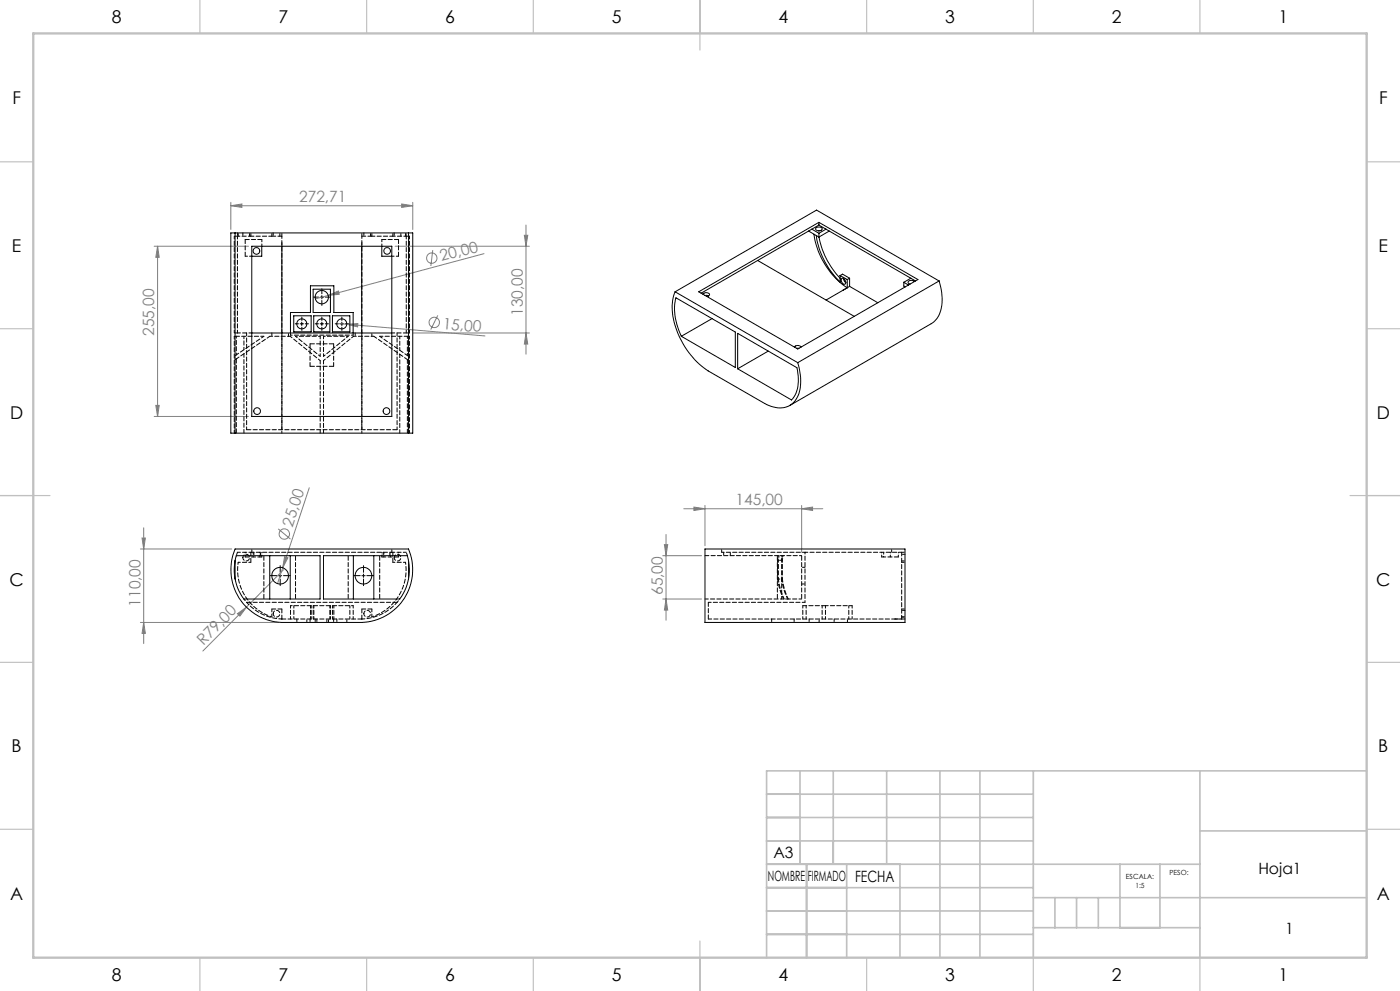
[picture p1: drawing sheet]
<svg xmlns="http://www.w3.org/2000/svg" width="420mm" height="297mm" viewBox="0 0 420 297" stroke-linecap="round" stroke-linejoin="round" font-family="sans-serif">
<g fill="none" stroke="#808080" stroke-width=".3">
<path d="M46.2 73.8h28.3M47.3 73.8l.5 3.3h-1.1zM47.3 73.8v51M69.3 61.7l3.3-.6v1.1zM69.3 60.6v8.2M69.3 61.7h54.5M118.5 73.8h40.3M120.5 61.1l3.3 .6-3.3 .5zM123.8 60.6v8.2M129.8 75l-.5 4.7M145.2 76l-50.6 13.6M157.3 70.5h1l-.5 3.3z"/>
<path d="M157.8 67.4v38.7M98.5 88.5l3-1.3 .3 1zM101 96.9l44.5 3.8M104 97.2l3.4-.2-.1 1zM123.8 99.8h35M131.3 94.5l-2.1 4.3M157.8 99.8l.5 3.3h-1zM46.2 124.8h28.3M46.7 121.5h1.1l-.5 3.3zM43.1 158.2v34.7M83.5 158.5l3.6 3.1M92.8 146.2l-8 24"/>
<path d="M205.1 152.5h41.7M208.2 152l3.3 .5-3.3 .5zM211.5 151.5v12M240.5 152.5l3.3-.5v1zM240.5 151.5v14M42.1 164.5h27.4M42.6 161.3h1l-.5 3.2zM84.8 170.2l-1.5 4.7M85.1 170.7l-24.2 24.4M85.4 166.9l1 .3-1.6 3zM198.8 179.5h11.7M198.8 166.5h11.7"/>
<path d="M199.3 163.2h1l-.5 3.3zM199.8 179.5l.5 3.3h-1zM199.8 160.2v25.7M42.1 186.5h41.4M43.1 186.5l.5 3.3h-1zM71.2 183.9l2.7-1.9-1.9 2.6z"/>
<circle cx="129.5" cy="77.3" r="1.55"/>
<circle cx="130.3" cy="96.6" r="1.55"/>
<circle cx="85.3" cy="160" r="1.56"/>
</g>
<g fill="none" stroke="#000" stroke-width=".3" stroke-dasharray="15.2 1.3 1.3 1.3">
<path d="M89.6 97h-1M90.6 96v-1M90.6 98v1M91.6 97h1M95.6 97h-1M95.6 89h-1.5M96.6 96v-1M96.6 98v1M96.6 88v-1.5M96.6 90v1.5M97.6 97h1M97.6 89h1.5"/>
<path d="M101.6 97h-1M102.6 96v-1M102.6 98v1M103.6 97h1M83.1 172.5h-2M84.1 171.5v-2M84.1 173.5v2M85.1 172.5h2M108.1 172.5h-2M109.1 171.5v-2M109.1 173.5v2M110.1 172.5h2"/>
</g>
<path d="M90 97h1.1M90.5 96.6v1M96 97h1M96 89.1h1M96.6 88.6v1M96.6 96.6v1M102 97h1M102.6 96.6v1M83.5 172.5h1M84 172v1M108.5 172.5h1M109 172v1" fill="none" stroke="#000" stroke-width=".3"/>
<g fill="none" stroke="#c0c0c0" stroke-width=".35">
<path d="M60 0v10M110 0v10M160 0v10M210 0v15M260 0v10M310 0v10M360 0v10M0 48.5h10M410 48.5h10M0 98.5h10M410 98.5h10M0 148.5h15"/>
<path d="M405 148.5h15M0 198.5h10M410 198.5h10M0 248.5h10M410 248.5h10M60 287v10M110 287v10M160 287v10M210 282v15M260 287v10M310 287v10M360 287v10"/>
</g>
<g fill="none" stroke="#c0c0c0" stroke-width=".5">
<path d="M230 238h80M240 231v28M250 231v28M266 231v28M282 231v56M294 231v56M310 231v56M360 231v56M410 231h-180v56M230 245h80M230 252h80M230 259h130"/>
<path d="M242 259v28M254 259v28M270 259v28M336 259v19M348 259v19M360 249h50M230 266h80M230 273h80M310 269h100M310 278h50M316.5 269v9M323 269v9"/>
<path d="M329.5 269v9M230 280h80"/>
</g>
<path d="M10 10h400v277h-400z" fill="none" stroke="#c0c0c0" stroke-width=".7"/>
<g fill="#808080">
<path d="M98.5 88.5l3-1.3 .3 1z"/>
<path d="M71.2 183.9l2.7-1.9-1.9 2.6z"/>
<path d="M85.4 166.9l1 .3-1.6 3z"/>
<path d="M104 97.2l3.4-.2-.1 1z"/>
<path d="M69.3 61.7l3.3-.6v1.1zM120.5 61.1l3.3 .6-3.3 .5z"/>
<path d="M208.2 152l3.3 .5-3.3 .5zM240.5 152.5l3.3-.5v1z"/>
<path d="M157.8 99.8l.5 3.3h-1zM157.3 70.5h1l-.5 3.3zM199.8 179.5l.5 3.3h-1zM199.3 163.2h1l-.5 3.3z"/>
<path d="M43.1 186.5l.5 3.3h-1zM42.6 161.3h1l-.5 3.2z"/>
<path d="M47.3 73.8l.5 3.3h-1.1zM46.7 121.5h1.1l-.5 3.3z"/>
</g>
<g fill="none" stroke="#000" stroke-width=".3">
<path d="M70.5 69.8h-1.2v60h1.2M70.5 69.8v60M70.5 69.8h52.1M75.5 73.8h42v51h-42zM78.5 73.8v3h-3M84.6 73.8v26M108.5 73.8v26M114.5 73.8v3h3M122.6 69.8h1.2v60h-1.2M122.6 69.8v60M227.3 78.1l-17 9.8M227.3 78.1l29 16.7"/>
<path d="M242.6 69.2l3.1 1.8M243.6 68.7l-16.3 9.4M243.6 68.7l2.1 1.2M244.2 70.2a23.5 23.5 0 0 0 10 16.1M244.8 68.3a1.05 1.05 0 0 1 1.8 .5 1.19 1.19 0 0 1-1.9-.2zM244.9 70.6a24.5 24.5 0 0 0 7.1 13.9v-1.9M245.5 69.2h.3M245.7 66.6v.8M245.7 69.9v1.1M245.7 67.4l-2.1 1.3M245.7 67.4l2.1 1.3M245.7 71a24.7 24.7 0 0 0 6.3 12.4"/>
<path d="M247.8 68.7l25.5 14.7M247.8 68.7l-2.1 1.2M248.8 69.2l-3.1 1.8M75.5 99.8h42M87.1 99.8v-6.1h6v-8h7.1v8h5.7v6.1M88.1 94.6h5.2v4.8h-5.2zM93.9 86.7h5.2v7h-5.2zM94.1 94.6h4.9v4.8h-4.9zM99.7 94.6h5.3v4.8h-5.3zM202.5 87.5a17.4 17.4 0 0 0 1.7 14.2 24.6 24.6 0 0 0 8.2 9.5l17 9.7a7 7 0 0 0 8.7-.3 10.5 10.5 0 0 0 1.8-9.3l-.6-2.6M202.5 87.5l36.8 21.2M202.8 89.2l17.8 10.3v10.6l-16.2-9.3a16.9 16.9 0 0 1-1.6-11.6z"/>
<path d="M209.6 87.5l36.1-20.9 29.7 17.2-36.1 20.8zM210.9 88.2a1.15 1.15 0 0 1 2 .1l-.9 .6M211.5 88.6l1.1 .1M213.6 95.5l-9.2 5.3M221.3 99.9l17.8 10.3a10.3 10.3 0 0 1-1.6 9.7l-16.2-9.4zM252 82.6l2.2 1.2M252 82.6l.8-.4 2.1 1.2M252.5 83.4a1.09 1.09 0 0 1 1.1 .6 1.09 1.09 0 0 1-.2 1.2 1.23 1.23 0 0 1-.9-1.8zM252.8 87.1h.1M252.8 87.1l-5 2.8M253 83.5l.3 .8 .5 .4M254.2 86.3l-1.4 .8"/>
<path d="M254.2 83.8v2.5M254.9 85.8l-2.1 1.3M254.9 85.8l8.4 4.9M254.9 83.4l-.7 .4M254.9 83.4v2.4M271.1 84.6v1.2l.5 .2M271.1 84.6l1.5 .8M273.3 83.4l-2.2 1.2M273.3 83.4l1.4 .8M274.3 84.4a1.14 1.14 0 0 0-1.9 .3l.6 .5M281.7 84.2a12.7 12.7 0 0 1-.8 11.5l-1.5 1.3-42.5 24.5M281.7 84.2l-42.4 24.5"/>
<path d="M281.7 84.2l-36.7-21.2-42.5 24.5M230.5 105.2l-9.2 5.3M238.3 104a1.23 1.23 0 0 1 2 0M238.9 104.4h.8M70.5 129.8h52.1M70.5 164.5h52.1a15.8 15.8 0 0 1-14.1 22h-24a15.8 15.8 0 0 1-14-22zM70.5 167.9v5.7M70.9 166.5h25.1v13h-22.8a14.7 14.7 0 0 1-2.3-13zM80.9 166.5v13M87.1 166.5v13M97 166.5h25.2a14.7 14.7 0 0 1-2.3 13h-22.9zM106 166.5v13"/>
<path d="M112.1 166.5v13M122.6 167.9v5.7M211.5 164.5h60v22h-60z"/>
<circle cx="76.9" cy="75.2" r="1"/>
<circle cx="116.1" cy="75.2" r="1"/>
<circle cx="90.5" cy="97.1" r="1.5"/>
<circle cx="96.5" cy="89.1" r="1.99"/>
<circle cx="96.5" cy="97.1" r="1.5"/>
<circle cx="102.5" cy="97.1" r="1.5"/>
<circle cx="77.1" cy="123.2" r="1.01"/>
<circle cx="115.9" cy="123.2" r="1"/>
<circle cx="84" cy="172.5" r="2.5"/>
<circle cx="109" cy="172.5" r="2.5"/>
</g>
<g fill="none" stroke="#000" stroke-width=".3" stroke-dasharray="1.3 .6" stroke-dashoffset=".3">
<path d="M81.6 70.8h-6.3M117.9 70.8h-6.3M106 99.8v.6M79.2 100.8h-8.3M81 100.8l-10.1 6.8M87.2 100.4v-.6M96.1 108.1v21.7M97.1 108.1v21.7M113.9 100.8h8.3M119.9 106.2v23.6M122.2 106.5l-8.3-5.7M235.1 179.5h-23.6"/>
<path d="M74 180.5a14.8 14.8 0 0 0 10.6 5M108.5 185.5a14.8 14.8 0 0 0 10.6-5M212.5 185.5h56"/>
</g>
<g fill="none" stroke="#000" stroke-width=".3" stroke-dasharray="1.3 .6">
<path d="M73.6 71.8h5M73.6 76.8v-5M84.6 72.8h.1M108.6 72.8h-.1M114.6 71.8h5M119.6 71.8v5M70.6 106.6l.3-.3M70.9 100.8h-.6M70.9 107.6l-.3 .2M70.9 107.6v22.2M93 109.8h7.1M100.1 103h-7.1"/>
<path d="M122.2 100.8h.6M122.2 106.5l.4 .3M122.6 108l-.4-.2M119.1 128.8h-45.1M78.6 166.9h-5M119.6 166.9h-5M234.5 167.9h.2M234.7 173.5h-.2M269.5 166.9h-5M84.6 185.5h.1M108.6 185.5h-.1M108.6 185.5h.1"/>
<path d="M119.1 180.5h-45.1M212.5 185.5v-5M268.5 185.5h.1"/>
</g>
<g fill="none" stroke="#000" stroke-width=".3" stroke-dasharray="1.3 .6" stroke-dashoffset=".1">
<path d="M84.6 70.8h-3M111.6 70.8h-3M93 103v6.8M100.1 109.8v-6.8M122.2 107.8v22M75.3 168.5v-3M117.9 165.5v3M233.5 166.5h-22M84.6 182.5h-3M84.6 185.5v-3M84.6 185.5h23.9M108.6 182.5v3"/>
<path d="M111.6 182.5h-3M247.6 181.5h-6.8M268.5 185.5h3"/>
</g>
<g fill="none" stroke="#000" stroke-width=".3" stroke-dasharray="1.3 .6" stroke-dashoffset=".6">
<path d="M75.6 76.8h-2M78.6 71.8v2M84.6 70.8v2M108.6 72.8v-2M114.6 73.8v-2M119.6 76.8h-2M88.7 100.8l7.4 6M96.1 108.1l-9-7.3M97.1 108.1l8.9-7.3M104.5 100.8l-7.4 6M122.2 100.8v5.7M71.5 168.5h3.8"/>
<path d="M73.2 179.5l.8 1M75.6 165.5h42M117.9 168.5h3.8M121.7 168.5a14.8 14.8 0 0 1-10.1 16.4M233.3 173.5h1.2M234.5 167.9h-1.2M234.7 166.5h-1.2M236.3 179.5h-1.2M240.5 166.5h-5.8M81.6 184.9a14.8 14.8 0 0 1-10.1-16.4M119.1 180.5l.8-1M268.5 185.5h2"/>
</g>
<g fill="none" stroke="#000" stroke-width=".3" stroke-dasharray="1.3 .6" stroke-dashoffset=".5">
<path d="M71.2 70.8h-.9M71.3 69.8v1M71.5 70.8v-1M72.9 69.8v1M74.9 70.8v-1M75.3 70.8v-1M75.3 70.8h-4.1M81.6 70.8v-1M82 69.8v1M84 70.8v-1M84.6 70.8v-1M84.6 73.8v-1"/>
<path d="M108.5 73.8v-1M108.6 70.8v-1M109.2 69.8v1M111.2 70.8v-1M111.6 70.8v-1M117.9 70.8v-1M118.3 69.8v1M120.3 70.8v-1M121.7 70.8v-1M121.8 70.8v-1M121.9 70.8h-4M122.8 70.8h-.9"/>
<path d="M71.2 99.8h-.9M81.6 99.8v1M106.6 99.8v1M122.8 99.8h-.9M73.2 100.8v4M86.6 100.8v-1M96.1 100.8v6M97.1 100.8v6M111.6 100.8v-1M119.9 100.8v4.2M71.2 165.5l-.3 1M75.6 165.5v-1"/>
<path d="M76.2 165.5v1M78.2 166.5v-1M115 165.5v1M117 166.5v-1M117.6 165.5v-1M122.2 166.5l-.3-1M216.5 165.5h25M216.5 165.5v-1M217.1 165.5v1M219.1 166.5v-1M234.5 179.5v-6M240.5 179.5h-4.2"/>
<path d="M240.5 175h1M241.5 170h-1M267.5 165.5v-1M270.5 168.5h1M270.5 165.5h1M270.5 168.1h1M271.5 166.1h-1M87.2 181.5v4M88.2 181.5v4M89.1 185.5v1M92.1 186.5v-1M93 185.5v1"/>
<path d="M93.2 181.5v4M93.4 181.5v4M94 181.5v4M94.2 181.5v4M94.6 185.5v1M95.1 185.5v1M98.1 186.5v-1M98.6 186.5v-1M99 181.5v4M99.2 181.5v4M99.8 181.5v4M100.1 185.5v1"/>
<path d="M100.2 181.5v4M101.1 185.5v1M104.1 186.5v-1M105 181.5v4M106 181.5v4M231.5 185.5v1M238.2 185.5v1M240.8 181.5v4M241.8 181.5v4M242.7 185.5v1M245.7 186.5v-1M246.6 181.5v4"/>
<path d="M247.6 181.5v4M250.2 185.5v1M254.2 186.5v-1M254.6 181.5v4M255.6 181.5v4M270.5 182.5h1M270.5 184.9h1M271.5 182.9h-1"/>
</g>
<path d="M79.2 179.5v-13M88.7 179.5v-13M104.5 179.5v-13M113.9 179.5v-13M233.2 179.5v-13M240.5 166.5v13" fill="none" stroke="#000" stroke-width=".3" stroke-dasharray="1.3 .6" stroke-dashoffset="-.1"/>
<path d="M106 100.4h-18.8M106 181.5h-18.8M241.5 180.5v-15" fill="none" stroke="#000" stroke-width=".3" stroke-dasharray="1.3 .6" stroke-dashoffset=".8"/>
<g fill="none" stroke="#000" stroke-width=".3" stroke-dasharray="1.3 .6" stroke-dashoffset=".4">
<path d="M70.3 70.8v29M71.2 99.8v-29M74 99.8v29M75.6 99.8h-4.4M119.1 99.8v29M121.9 99.8v-29M121.9 99.8h-4.3M122.8 99.8v-29M70.3 100.8v29M70.9 106.3l8.3-5.5M87.1 100.8h-6.1M106 100.8h6.2"/>
<path d="M84.6 128.8v-29M108.5 128.8v-29M122.8 129.8v-29M72.9 167.1a1 1 0 0 1 1.4-.9 1 1 0 0 1 .2 1.7 1 1 0 0 1-1.6-.5v-.3M75.6 165.5h-4.4M118.3 167.1a1 1 0 0 1 1.4-.9 1 1 0 0 1 .2 1.7 1 1 0 0 1-1.6-.5v-.3M121.9 165.5h-4.3M233.5 173.5l.5 2.7 1.3 3.3M234.5 173.5l.6 2.7 1.2 3.3M235.1 179.5l-1.3-3.3-.5-2.7M236.5 179.5l-1.3-3.3-.5-2.7M241.5 165.5h29"/>
<path d="M81.6 182.5v2.4M82 183.9a1 1 0 0 1 1.4-.9 1 1 0 0 1 .2 1.7 1 1 0 0 1-1.6-.5v-.3M109.2 183.9a1 1 0 0 1 1.4-.9 1 1 0 0 1 .2 1.7 1 1 0 0 1-1.6-.5v-.3M111.6 184.9v-2.4M241.5 180.5h-29M247.6 181.5h8"/>
</g>
<g fill="none" stroke="#000" stroke-width=".3" stroke-dasharray="1.3 .6" stroke-dashoffset=".7">
<path d="M70.9 100.8v5.5M96.1 100.8h-7.4M97.1 100.8h7.4M84.6 129.8v-57M108.6 129.8v-57M73.6 166.9v-1.4M76 165.5v1.4M78 166.9v-1.4M78.6 166.9v-1.4M114.6 166.9v-1.4M115.2 165.5v1.4M117.2 166.9v-1.4"/>
<path d="M119.6 166.9v-1.4M233.3 167.9l.2-1.4M233.3 173.5v-5.6M233.5 173.5v-5.6M233.7 166.5l-.2 1.4M234.5 173.5v-5.6M234.5 167.9v-1.4M234.7 167.9l.2-1.4M234.7 173.5v-5.6M234.7 166.5l-.2 1.4M264.5 166.9v-1.4M265.1 165.5v1.4"/>
<path d="M267.1 166.9v-1.4M269.5 166.9v-1.4"/>
</g>
<path d="M73.2 106v23.8M112.2 100.8l10 7M270.5 185.5v-20" fill="none" stroke="#000" stroke-width=".3" stroke-dasharray="1.3 .6" stroke-dashoffset=".2"/>
<g font-size="5.3">
<text x="33.5" y="7">8</text>
<text x="83.5" y="7">7</text>
<text x="133.5" y="7">6</text>
<text x="183.5" y="7">5</text>
<text x="233.5" y="7">4</text>
<text x="283.5" y="7">3</text>
<text x="333.5" y="7">2</text>
<text x="383.5" y="7">1</text>
<text x="3.7" y="31.3">F</text>
<text x="413.7" y="31.3">F</text>
<text x="3.6" y="75.5">E</text>
<text x="413.6" y="75.5">E</text>
<text x="3" y="125.5">D</text>
<text x="413" y="125.5">D</text>
<text x="2.8" y="175.5">C</text>
<text x="412.8" y="175.5">C</text>
<text x="3.5" y="225.5">B</text>
<text x="413.5" y="225.5">B</text>
<text x="3" y="269.8">A</text>
<text x="413" y="269.8">A</text>
<text x="33.5" y="294">8</text>
<text x="83.5" y="294">7</text>
<text x="133.5" y="294">6</text>
<text x="183.5" y="294">5</text>
<text x="233.5" y="294">4</text>
<text x="283.5" y="294">3</text>
<text x="333.5" y="294">2</text>
<text x="383.5" y="294">1</text>
</g>
<g font-size="4.7" fill="#808080">
<text x="89.7" y="60.6">272,71</text>
<text x="132.5" y="78.3" transform="rotate(-15 132.5 78.3)">20,00</text>
<text x="156.8" y="94.7" transform="rotate(-90 156.8 94.7)">130,00</text>
<text x="46.3" y="100.7" transform="rotate(-90 46.3 100.7)">255,00</text>
<text x="132.7" y="98.5" transform="rotate(5 132.7 98.5)">15,00</text>
<text x="220.6" y="151.4">145,00</text>
<text x="87.7" y="158.1" transform="rotate(-72 87.7 158.1)">25,00</text>
<text x="198.8" y="178.4" transform="rotate(-90 198.8 178.4)">65,00</text>
<text x="42.1" y="181.8" transform="rotate(-90 42.1 181.8)">110,00</text>
<text x="61.1" y="193.5" transform="rotate(-45 61.1 193.5)">R79,00</text>
</g>
<g font-size="4.7">
<text x="232" y="257.1">A3</text>
<text x="377.5" y="262.1">Hoja1</text>
<text x="256.5" y="264.4">FECHA</text>
<text x="385.5" y="279.9">1</text>
</g>
<g font-size="4.2">
<text x="230.4" y="264.1">NOMBRE</text>
<text x="242.4" y="264.1">FIRMADO</text>
</g>
<g font-size="2.1">
<text x="337.8" y="263.6">ESCALA:</text>
<text x="350.9" y="262.3">PESO:</text>
<text x="340.6" y="266.1">1:5</text>
</g>
</svg>
